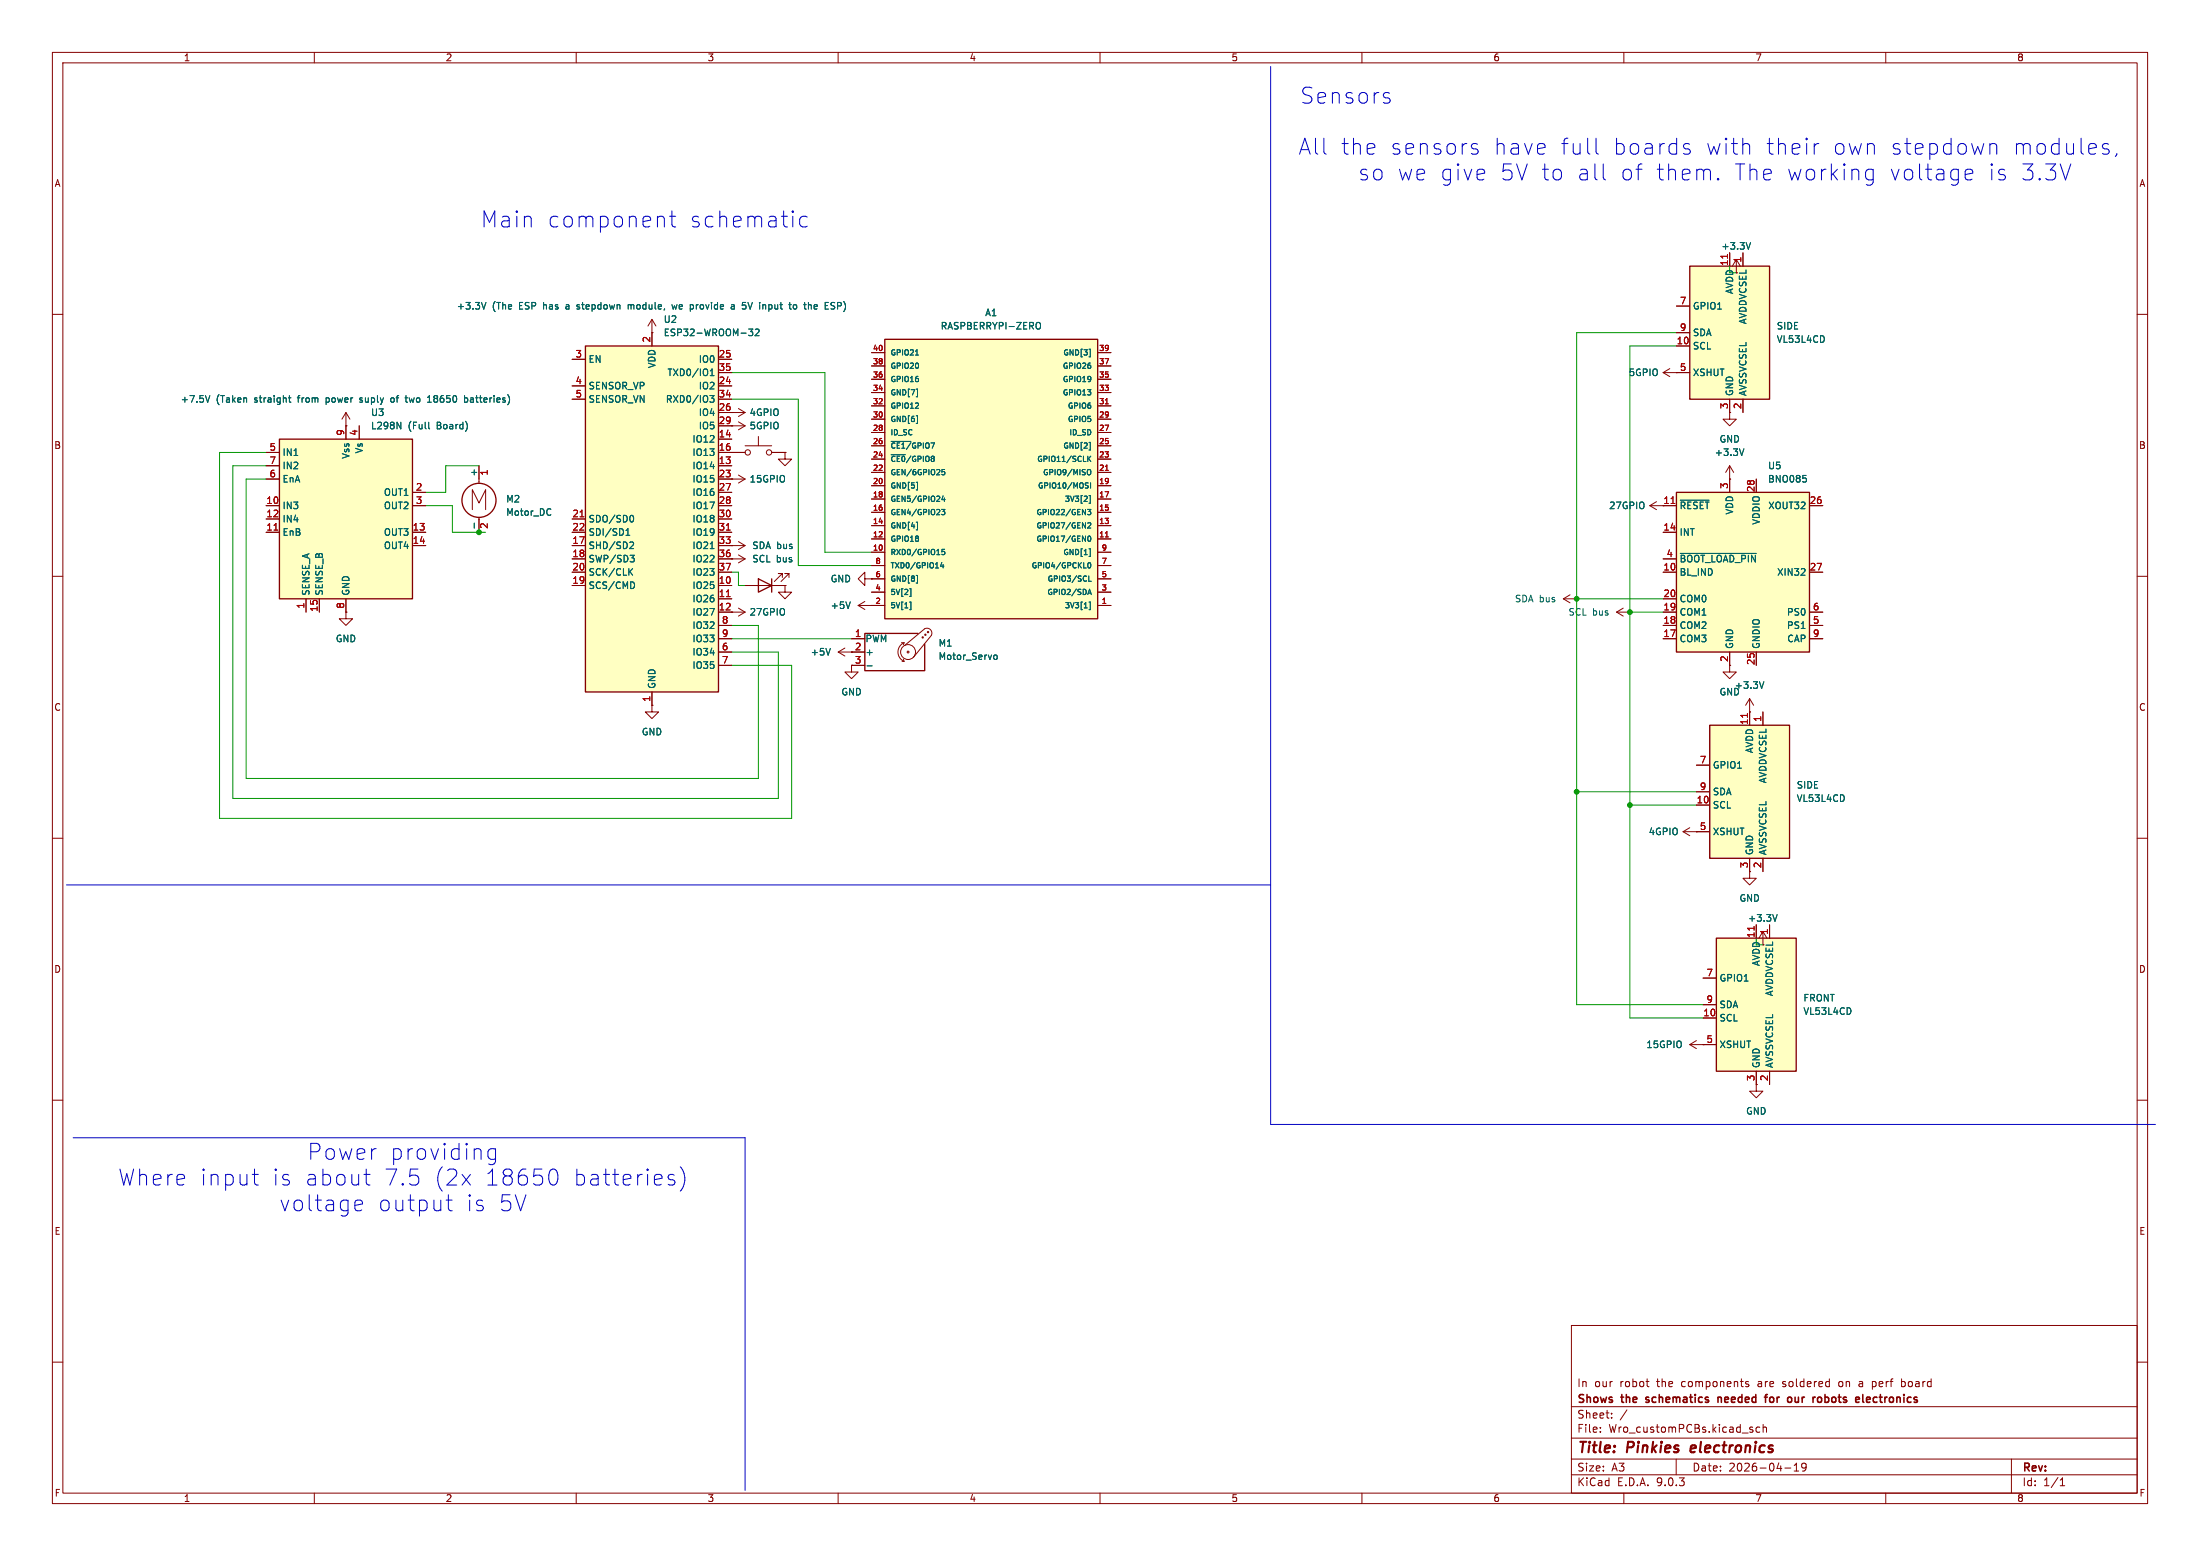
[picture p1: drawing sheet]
<svg xmlns="http://www.w3.org/2000/svg" width="420mm" height="297mm" viewBox="0 0 420 297" stroke-linecap="round" stroke-linejoin="round" font-family="sans-serif">
<g fill="none" stroke="#840000" stroke-width=".19">
<path d="M10 10h400v277h-400zM12 12h396v273h-396zM60 10v2M110 10v2M160 10v2M210 10v2M260 10v2M310 10v2M360 10v2M10 60h2M408 60h2M10 110h2"/>
<path d="M308.6 116.8l1.3 .8M308.6 116.8h2.5M309.9 116.1l-1.3 .7M311.1 116.8h.1M408 110h2M10 160h2M321.3 158.8l1.3 .7M321.3 158.8h2.5M322.6 158l-1.3 .8M323.8 158.8h.1M408 160h2M10 210h2"/>
<path d="M408 210h2M300 253h108v32h-108zM10 260h2M300 278.5h108M300 274.5h108M300 268.5h108M305.5 273.2v.2M305.5 272.5v.1M307.7 270.5v.2M307.7 269.8v.1M310.6 269.1l-1.3 1.9M314.2 263.7h.6"/>
<path d="M314.7 264.7h.1M320 278.5v3M333.2 264l.7 .4-.2 .3-.5-.1M333.8 263.8l-.4-.1-.2 .2M334.6 273v.3M335.9 272.5l-.4-.1-.3 .3 .2 .6h.5M336.6 272.5l.2-.1 .4 .1v.9M336.6 271.9v1.5M342.5 279.7l.4-.4v1.5M344.8 279.9l-.3 .3h-.3l-.3-.3 .2-.5 .4-.1 .2 .1a.99 .99 0 0 1-.3 1.4h-.3M351.1 263.8v.7M355.4 263.7l-.5 .1"/>
<path d="M355.4 264.1h-.3a.29 .29 0 0 0-.2 .3 .29 .29 0 0 0 .2 .3h.3M357.4 264.6l.5 .1M357.9 263.7l-.5 .1M363 263.8h.6M363 264.6h.6M363 263.2v1.5M384 278.5v6.5M408 260h2M60 285v2M110 285v2M160 285v2M210 285v2"/>
<path d="M260 285v2M300 281.5h108M310 285v2M340.7 280.2h1.2M342.5 280.8h.9M360 285v2M393.3 283.6h.9M393.3 282.5l.4-.4v1.5"/>
</g>
<path d="M322.9 276l-.2 .9 .3 .3M323.7 276.3l-.9 .2" fill="none" stroke="#840000" stroke-width=".4"/>
<path d="M314.2 267.6l.1 .1M314.3 266.8v.3M328 266.7v1M328 266.8l.2-.1 .3 .1 .1 .9M336.8 266.7h.6M337.4 266.2l-.3 .1M338.3 266.7l-.3 .1-.2 .2 .1 .5 .4 .2M342.7 266.7v.8l.1 .1 .3 .1M348.4 267.6l.4 .1M348.4 266.2v1.5M348.8 266.7l-.4 .1M356.3 267.2l.7-.2v-.2l-.5-.1-.2 .2 .1 .7h.6" fill="none" stroke="#840000" stroke-width=".3"/>
<path d="M320 94h25.4v30.5h-25.4z" fill="#ffffc2"/>
<path d="M320 94h25.4v30.5h-25.4z" fill="none" stroke="#840000" stroke-width=".25"/>
<g fill="none" stroke="#840000" stroke-width=".19">
<path d="M317.5 71.1l1.3 .8M317.5 71.1h2.5M318.8 70.4l-1.3 .7M320 71.1h.1M317.5 96.5h2.5M330.2 91.4v2.6M335.3 91.4v2.6M345.4 96.5h2.6M317.5 101.6h2.5M317.5 106.7h2.5M317.5 109.2h2.5M317.5 114.3h2.5"/>
<path d="M317.5 116.8h2.5M317.5 119.4h2.5M345.4 109.2h2.6M345.4 116.8h2.6M345.4 119.4h2.6M317.5 121.9h2.5M330.2 124.5v2.5M335.3 124.5v2.5M345.4 121.9h2.6"/>
</g>
<path d="M320.8 95.5h5.5M344.2 90.7h.6M344.7 91.3l.2 .2-.2 .5M320.8 105.6h14.5" fill="none" stroke="#006464" stroke-width=".19"/>
<path d="M319 96.1h.7" fill="none" stroke="#a90000" stroke-width=".19"/>
<path d="M322.6 50.8h15.2v25.4h-15.2z" fill="#ffffc2"/>
<path d="M322.6 50.8h15.2v25.4h-15.2zM144.8 110.5l2.5 1.3-2.5 1.2zM147.3 110.5v2.5" fill="none" stroke="#840000" stroke-width=".25"/>
<g fill="none" stroke="#840000" stroke-width=".19">
<path d="M320 58.4h2.6M330.2 48.3v2.5M331.5 49.5l-.8 1.3M331.5 49.5l.7 1.3M331.5 49.5v2.6M332.7 48.3v2.5M124.5 63.5h.1M124.5 61l-.8 1.2M124.5 61l.7 1.2M124.5 61v2.5M139.7 78.7h.1M139.7 78.7h2.5"/>
<path d="M141 78l1.2 .7M142.2 78.7l-1.2 .8M320 63.5h2.6M320 66h2.6M320 71.1h2.6M330.2 76.2v2.5M332.7 76.2v2.5M139.7 81.3h.1M139.7 91.4h.1M139.7 81.3h2.5M139.7 86.4h2.5M139.7 91.4h2.5"/>
<path d="M141 80.5l1.2 .8M141 90.7l1.2 .7M142.2 81.3l-1.2 .7M142.2 85.1h5.1M142.2 91.4l-1.2 .8M144.8 83.3v1.8M147.3 86.4h2.6M149.9 86.4v1.2h1.2l-1.2 1.3-1.3-1.3h1.3M149.9 86.4h.1M315 96.5l1.2 .8M315 96.5h2.5M316.2 95.8l-1.2 .7"/>
<path d="M330.2 91.4h.1M330.2 88.9v2.5M330.2 88.9l-.8 1.3M330.2 88.9l.8 1.3M139.7 104.1h.1M139.7 106.7h.1M139.7 104.1h2.5M139.7 106.7h2.5M141 103.4l1.2 .7M141 105.9l1.2 .8M142.2 104.1l-1.2 .8M142.2 111.8h7.7"/>
<path d="M142.2 106.7l-1.2 .7M149.4 110.2v-.7h-.8h.8l-1.6 1.5M149.9 111.8v1.2h1.2l-1.2 1.3-1.3-1.3h1.3M149.9 111.8h.1M150.6 110.2v-.7h-.7h.7l-1.5 1.5"/>
<circle cx="142.7" cy="86.4" r=".51"/>
<circle cx="146.8" cy="86.4" r=".51"/>
</g>
<path d="M329.8 48.6v.7" fill="none" stroke="#a90000" stroke-width=".19"/>
<g fill="none" stroke="#006464" stroke-width=".19">
<path d="M92.8 57.7l-.5 1.3M110.1 58.9l.1 .1M110.3 58.2l-.2 .1 .2 .3M119.9 58.2v.8M120.3 58.2l-.4 .1M128.3 58.2l.2 .8 .3-.6 .2 .6M132.1 58.2l.3 .2v.4l-.3 .2M139.6 58.2h.5l.1 .8M140.2 58.5h-.4l-.2 .2 .2 .3 .4-.1M142.8 57.7l.4 1.3M146.1 58.2l.1 .8M151.5 58.3l.2-.1 .3 .1 .1 .5-.1 .1-.3 .1-.2-.1z"/>
<path d="M154.8 58.2l.1 .8M158.7 58.3l.7 .3-.2 .3-.4 .1M158.7 57.8h.7M334.2 46.3l-.4 1.3M332.9 85.7l-.4 1.2"/>
</g>
<path d="M111.8 66h25.4v66.1h-25.4z" fill="#ffffc2"/>
<path d="M111.8 66h25.4v66.1h-25.4zM175.3 120.9h-10.2v7.1h11.4v-5.1" fill="none" stroke="#840000" stroke-width=".25"/>
<g fill="none" stroke="#840000" stroke-width=".19">
<path d="M109.2 68.6h2.6M109.2 73.7h2.6M109.2 76.2h2.6M124.5 63.5v2.5M137.2 68.6h2.5M137.2 73.7h2.5M137.2 76.2h2.5M137.2 71.1h2.5M137.2 78.7h2.5M109.2 99.1h2.6M137.2 99.1h2.5M137.2 81.3h2.5"/>
<path d="M137.2 83.8h2.5M137.2 86.4h2.5M137.2 88.9h2.5M137.2 91.4h2.5M137.2 94h2.5M137.2 96.5h2.5M109.2 101.6h2.6M109.2 104.1h2.6M109.2 106.7h2.6M109.2 109.2h2.6M109.2 111.8h2.6M137.2 101.6h2.5"/>
<path d="M137.2 104.1h2.5M137.2 106.7h2.5M137.2 109.2h2.5M137.2 111.8h2.5M137.2 114.3h2.5M137.2 116.8h5M137.2 119.4h2.5M139.7 116.8h.1M141 116.1l1.2 .7M142.2 116.8l-1.2 .8M163.8 115.6l1.3 .7M163.8 115.6h2.6"/>
<path d="M165.1 114.8l-1.3 .8M166.4 115.6h.1M124.5 134.6v1.3h1.2l-1.2 1.3-1.3-1.3h1.3M124.5 134.6h.1M124.5 132.1v2.5M137.2 121.9h2.5M137.2 124.5h2.5M137.2 127h2.5M160 124.5h5.1M160 124.5l1.3 .7M161.3 123.7l-1.3 .8M162.6 127v1.3h1.2l-1.2 1.2-1.3-1.2h1.3"/>
<path d="M162.6 127h.1M162.6 121.9h2.5M162.6 127h2.5M172.1 122.7h.5M172.2 126.2h.4M172.5 125.9l.1 .3M172.6 122.7a1.94 1.94 0 0 0-1.2 1.8 1.94 1.94 0 0 0 1.2 1.7M172.6 122.7l-.1 .4M172.7 123.2l3.8-3.2a.94 .94 0 0 1 1.1 .2 .94 .94 0 0 1 .2 1.1l-3.4 4.2"/>
<circle cx="173.4" cy="124.5" r=".18"/>
<circle cx="173.4" cy="124.5" r="1.42"/>
<circle cx="176.1" cy="121.7" r=".13"/>
<circle cx="176.7" cy="121.2" r=".13"/>
<circle cx="177.2" cy="120.6" r=".13"/>
</g>
<g fill="none" stroke="#006464" stroke-width=".19">
<path d="M135.5 75.5h.8l-.4 .5 .3 .1v.6l-.1 .1-.5-.1M135.6 71.7h.7M135.6 70.8l.3-.4v1.3M142.9 62.8h.8l-.4 .5 .3 .1v.6l-.1 .1-.6-.1M144.2 62.9l.5-.1 .2 .4-.8 .9h.8M120.5 98.4a.68 .68 0 0 1 .5 .6 .68 .68 0 0 1-.5 .6M119.5 102.2h.7M119.5 101.3l.4-.4v1.3M120.2 109.1l.6 .7M120.3 106h.8l-.4 .5 .3 .1 .1 .4-.3 .3h-.3M120.4 103.4l.4 .1 .2 .3-.8 .9h.8M120.8 108.5l-.8 .8"/>
<path d="M120.9 111.1l.2 .5-.2 .7M135.6 104.7h.7M162.3 114.9l-.4 1.2M158.5 123.8l-.4 1.2M165.5 127.1h1M189.7 125.3l.2-.3 .3 .1 .2 .2-.2 .5-.3 .1-.2-.3"/>
</g>
<path d="M110.7 98.6h.8M138.7 101.2h.7M138.7 113.9h.7" fill="none" stroke="#a90000" stroke-width=".19"/>
<path d="M168.9 64.8h40.6v53.3h-40.6z" fill="#ffffc2"/>
<path d="M168.9 64.8h40.6v53.3h-40.6z" fill="none" stroke="#840000" stroke-width=".25"/>
<g fill="none" stroke="#840000" stroke-width=".19">
<path d="M166.4 77.5h2.5M166.4 74.9h2.5M166.4 72.4h2.5M166.4 69.9h2.5M166.4 67.3h2.5M209.5 77.5h2.6M209.5 74.9h2.6M209.5 72.4h2.6M209.5 69.9h2.6M209.5 67.3h2.6M166.4 97.8h2.5M166.4 95.3h2.5"/>
<path d="M166.4 92.7h2.5M166.4 90.2h2.5M166.4 87.6h2.5M166.4 85.1h2.5M166.4 82.6h2.5M166.4 80h2.5M209.5 97.8h2.6M209.5 95.3h2.6M209.5 92.7h2.6M209.5 90.2h2.6M209.5 87.6h2.6M209.5 85.1h2.6"/>
<path d="M209.5 82.6h2.6M209.5 80h2.6M166.4 115.6h2.5M166.4 113h2.5M166.4 110.5h2.5M166.4 108h2.5M166.4 105.4h2.5M166.4 102.9h2.5M166.4 100.3h2.5M209.5 115.6h2.6M209.5 113h2.6M209.5 110.5h2.6"/>
<path d="M209.5 108h2.6M209.5 105.4h2.6M209.5 102.9h2.6M209.5 100.3h2.6"/>
</g>
<g fill="none" stroke="#006464" stroke-width=".19">
<path d="M174.8 67.8h.5M174.9 74.3h.3v1.4h-.3M174.9 79.4h.3v1.4h-.3M198.1 61.5a.43 .43 0 0 1 .5 .5v.4a.43 .43 0 0 1-.5 .4M207.9 66.7h.2v1.4h-.2M170.1 86.8h2.7M170.1 84.3h3.8M174.9 92.1h.3v1.4h-.3M174.9 99.7h.3v1.4h-.3M179.8 97.2h.6l-.4 .4 .3 .1v.5l-.1 .1-.4-.1M180 94.6l-.2 .8h.6M180.3 95v.7"/>
<path d="M180.3 89.6h-.5v.5h.5v.4l-.1 .1-.4-.1M207.4 92.6l.3 .1 .1 .3-.2 .2h-.3M207.4 92.2h.4M207.6 97.2h.6l-.3 .4 .3 .1v.5l-.2 .1-.4-.1M207.7 99.9l.3-.1 .2 .3-.6 .7h.6M207.7 87.1v1M207.7 89.7h.4l.1 .3v.5l-.2 .1h-.3M207.8 87.5l.4 .6M207.9 84.4h.2v1.5h-.2M207.9 94.6h.2v1.5h-.2M208.2 92.2v1M208.2 87.1l-.5 .6"/>
<path d="M173.7 114.9h.2v1.5h-.2M173.7 112.4h.2v1.4h-.2M174.9 109.8h.3v1.5h-.3M179.8 107.3l-.2 .8h.6M180 107.7v.7M180.3 104.9h-.5v.4h.5v.5l-.1 .1-.4-.1M207.7 113.5l.3-1 .3 1M207.8 113.2h.4M207.8 107.5l.1-.1a.54 .54 0 0 1 .4 .5 .54 .54 0 0 1-.4 .5l-.2-.4zM207.8 102.4l.1-.1a.54 .54 0 0 1 .4 .5 .54 .54 0 0 1-.4 .5 .68 .68 0 0 1-.1-.9zM207.9 109.9v1.1h.4M207.9 114.9h.2v1.5h-.2"/>
<path d="M207.9 104.8h.2v1.4h-.2"/>
</g>
<path d="M211 77.1h.6M211 89.8h.6M211 102.5h.6" fill="none" stroke="#a90000" stroke-width=".19"/>
<path d="M327.7 179.1h15.2v25.4h-15.2z" fill="#ffffc2"/>
<path d="M327.7 179.1h15.2v25.4h-15.2z" fill="none" stroke="#840000" stroke-width=".25"/>
<g fill="none" stroke="#840000" stroke-width=".19">
<path d="M66 116.8v1.3h1.3l-1.3 1.3-1.2-1.3h1.2M66 116.8h.1M165.1 110.5v-1.3l-1.3 1.3 1.3 1.3v-1.3h1.3M166.4 110.5h.1M298.4 114.3l1.3 .8M298.4 114.3h2.6M299.7 113.5l-1.3 .8M301 114.3h.1M335.3 176.5v2.6M337.8 176.5v2.6M322.6 199.4h5.1M322.6 199.4l1.2 .8"/>
<path d="M323.8 198.6l-1.2 .8M325.1 199.4h.1M325.1 186.7h2.6M325.1 191.8h2.6M325.1 194.3h2.6M335.3 207v1.3h1.2l-1.2 1.3-1.3-1.3h1.3M335.3 207h.1M335.3 204.5v2.5M337.8 204.5v2.5"/>
</g>
<path d="M334.9 176.8v.8" fill="none" stroke="#a90000" stroke-width=".19"/>
<path d="M326.4 138.4h15.2v25.4h-15.2z" fill="#ffffc2"/>
<g fill="none" stroke="#840000" stroke-width=".25">
<path d="M326.4 138.4h15.2v25.4h-15.2z"/>
<circle cx="91.4" cy="95.5" r="3.3"/>
</g>
<g fill="none" stroke="#840000" stroke-width=".19">
<path d="M90.2 97.3v-3.8l1.2 2.5 1.3-2.5v3.8M91.4 88.9v3.4M91.4 98.8v2.8M330.2 127v1.3h1.3l-1.3 1.2-1.3-1.2h1.3M334 135.9h.1M334 133.4v5M334 133.4l-.8 1.2M334 133.4l.8 1.2M336.5 135.9v2.5M323.8 146.1h2.6M323.8 151.1h2.6M323.8 153.7h2.6"/>
<path d="M323.8 158.8h2.6M334 166.4v1.2h1.3l-1.3 1.3-1.3-1.3h1.3M334 166.4h.1M334 163.8v2.6M336.5 163.8v2.6M336.5 177.8v2.5M336.5 177.8l-.7 1.3M336.5 177.8l.8 1.3"/>
</g>
<path d="M333.6 136.2v.7" fill="none" stroke="#a90000" stroke-width=".19"/>
<path d="M90.5 99.8v1M105.1 97.2h.1M105.2 98.2l-.1 .1M336.7 130.1l-.4 1.3M339.3 174.6l-.5 1.2" fill="none" stroke="#006464" stroke-width=".19"/>
<path d="M53.3 83.8h25.4v30.5h-25.4z" fill="#ffffc2"/>
<path d="M53.3 83.8h25.4v30.5h-25.4z" fill="none" stroke="#840000" stroke-width=".25"/>
<g fill="none" stroke="#840000" stroke-width=".19">
<path d="M320 58.4h2.6M330.2 48.3v2.5M332.7 48.3v2.5M66 78.7v5.1M66 78.7l-.7 1.3M66 78.7l.8 1.3M109.2 68.6h2.6M109.2 73.7h2.6M109.2 76.2h2.6M124.5 63.5h.1M124.5 63.5v2.5M137.2 71.1h2.5"/>
<path d="M137.2 68.6h2.5M137.2 73.7h2.5M137.2 76.2h2.5M137.2 78.7h2.5M139.7 78.7h.1M166.4 77.5h2.5M166.4 74.9h2.5M166.4 72.4h2.5M166.4 69.9h2.5M166.4 67.3h2.5M209.5 77.5h2.6M209.5 74.9h2.6"/>
<path d="M209.5 72.4h2.6M209.5 69.9h2.6M209.5 67.3h2.6M320 71.1h.1M320 63.5h2.6M320 66h2.6M320 71.1h2.6M330.2 78.7v1.3h1.3l-1.3 1.3-1.3-1.3h1.3M330.2 78.7h.1M330.2 76.2v2.5M332.7 76.2v2.5M50.8 86.4h2.5"/>
<path d="M50.8 88.9h2.5M50.8 91.4h2.5M50.8 96.5h2.5M50.8 99.1h2.5M66 81.3h.1M68.6 81.3v2.5M78.7 96.5h2.6M78.7 94h2.6M91.4 88.9v2.5M91.4 99.1v2.5M109.2 99.1h2.6M137.2 86.4h5"/>
<path d="M137.2 88.9h2.5M137.2 91.4h2.5M137.2 96.5h2.5M137.2 99.1h2.5M137.2 94h2.5M137.2 81.3h2.5M137.2 83.8h2.5M139.7 91.4h.1M139.7 81.3h.1M147.3 86.4h2.6M149.9 86.4h.1M166.4 97.8h2.5"/>
<path d="M166.4 95.3h2.5M166.4 92.7h2.5M166.4 90.2h2.5M166.4 87.6h2.5M166.4 85.1h2.5M166.4 82.6h2.5M166.4 80h2.5M209.5 97.8h2.6M209.5 95.3h2.6M209.5 92.7h2.6M209.5 90.2h2.6M209.5 87.6h2.6"/>
<path d="M209.5 85.1h2.6M209.5 82.6h2.6M209.5 80h2.6M317.5 96.5h2.5M330.2 91.4h.1M330.2 91.4v2.6M335.3 91.4v2.6M345.4 96.5h2.6M50.8 101.6h2.5M58.4 114.3v2.5M61 114.3v2.5M66 116.8h.1"/>
<path d="M66 114.3v2.5M78.7 101.6h2.6M78.7 104.1h2.6M109.2 101.6h2.6M109.2 104.1h2.6M109.2 106.7h2.6M109.2 109.2h2.6M109.2 111.8h2.6M137.2 101.6h2.5M137.2 104.1h2.5M137.2 106.7h2.5M137.2 109.2h2.5"/>
<path d="M137.2 114.3h2.5M137.2 116.8h2.5M137.2 119.4h2.5M137.2 111.8h2.5M139.7 106.7h.1M139.7 116.8h.1M139.7 104.1h.1M142.2 111.8h2.6M147.3 111.8h2.6M149.9 111.8h.1M166.4 110.5h.1M166.4 115.6h.1"/>
<path d="M166.4 115.6h2.5M166.4 113h2.5M166.4 110.5h2.5M166.4 108h2.5M166.4 105.4h2.5M166.4 102.9h2.5M166.4 100.3h2.5M209.5 115.6h2.6M209.5 113h2.6M209.5 110.5h2.6M209.5 108h2.6M209.5 105.4h2.6"/>
<path d="M209.5 102.9h2.6M209.5 100.3h2.6M317.5 101.6h2.5M317.5 106.7h2.5M317.5 109.2h2.5M317.5 114.3h2.5M317.5 116.8h2.5M317.5 119.4h2.5M345.4 109.2h2.6M345.4 116.8h2.6M345.4 119.4h2.6M124.5 134.6h.1"/>
<path d="M124.5 132.1v2.5M137.2 121.9h2.5M137.2 124.5h2.5M137.2 127h2.5M162.6 127h.1M162.6 121.9h2.5M162.6 124.5h2.5M162.6 127h2.5M317.5 121.9h2.5M330.2 124.5v2.5M334 135.9h.1M334 135.9v2.5"/>
<path d="M335.3 124.5v2.5M336.5 135.9v2.5M345.4 121.9h2.6M323.8 158.8h.1M323.8 146.1h2.6M323.8 151.1h2.6M323.8 153.7h2.6M323.8 158.8h2.6M334 166.4h.1M334 163.8v2.6M335.3 176.5v2.6M336.5 163.8v2.6"/>
<path d="M337.8 176.5v2.6M325.1 199.4h.1M325.1 186.7h2.6M325.1 191.8h2.6M325.1 194.3h2.6M325.1 199.4h2.6M335.3 207h.1M335.3 204.5v2.5M337.8 204.5v2.5"/>
</g>
<path d="M329.8 48.6v.7M211 77.1h.6M110.7 98.6h.8M211 89.8h.6M319 96.1h.7M52.3 101.2h.7M138.7 101.2h.7M138.7 113.9h.7M211 102.5h.6M333.6 136.2v.7M334.9 176.8v.8" fill="none" stroke="#a90000" stroke-width=".19"/>
<g fill="none" stroke="#006464" stroke-width=".19">
<path d="M92.8 57.7l-.5 1.3M110.1 58.9l.1 .1M110.3 58.2l-.2 .1 .2 .3M119.9 58.2v.8M120.3 58.2l-.4 .1M128.3 58.2l.2 .8 .3-.6 .2 .6M132.1 58.2l.3 .2v.4l-.3 .2M139.6 58.2h.5l.1 .8M140.2 58.5h-.4l-.2 .2 .2 .3 .4-.1M142.8 57.7l.4 1.3M146.1 58.2l.1 .8M151.5 58.3l.2-.1 .3 .1 .1 .5-.1 .1-.3 .1-.2-.1z"/>
<path d="M154.8 58.2l.1 .8M158.7 58.3l.7 .3-.2 .3-.4 .1M158.7 57.8h.7M334.2 46.3l-.4 1.3M40.1 75.5l-.5 1.3M55.1 75.9h.4M55.2 75.5v1.1l.3 .2M68.7 76.7l.1 .1M68.9 75.9l-.2 .2 .2 .3M75 75.9l-.3 .1-.1 .2 .1 .5 .3 .1M77.3 75.9h.5M77.5 76.6l.3 .2"/>
<path d="M81.6 76.8h.7M81.7 75.8l.3-.3v1.3M88.7 76l.4-.1 .2 .3-.1 .5h-.5M88.7 75.5v1.3M135.5 75.5h.8l-.4 .5 .3 .1v.6l-.1 .1-.5-.1M135.6 71.7h.7M135.6 70.8l.3-.4v1.3M142.9 62.8h.8l-.4 .5 .3 .1v.6l-.1 .1-.6-.1M144.2 62.9l.5-.1 .2 .4-.8 .9h.8M174.8 67.8h.5M174.9 74.3h.3v1.4h-.3M174.9 79.4h.3v1.4h-.3"/>
<path d="M198.1 61.5a.43 .43 0 0 1 .5 .5v.4a.43 .43 0 0 1-.5 .4M207.9 66.7h.2v1.4h-.2M75.8 80.6l.7 1.3v-1.3M81.8 80.6v1.1l.2 .2M90.5 99.8v1M105.1 97.2h.1M105.2 98.2l-.1 .1M120.5 98.4a.68 .68 0 0 1 .5 .6 .68 .68 0 0 1-.5 .6M170.1 86.8h2.7M170.1 84.3h3.8M174.9 92.1h.3v1.4h-.3M174.9 99.7h.3v1.4h-.3"/>
<path d="M179.8 97.2h.6l-.4 .4 .3 .1v.5l-.1 .1-.4-.1M180 94.6l-.2 .8h.6M180.3 95v.7M180.3 89.6h-.5v.5h.5v.4l-.1 .1-.4-.1M207.4 92.6l.3 .1 .1 .3-.2 .2h-.3M207.4 92.2h.4M207.6 97.2h.6l-.3 .4 .3 .1v.5l-.2 .1-.4-.1M207.7 99.9l.3-.1 .2 .3-.6 .7h.6M207.7 87.1v1M207.7 89.7h.4l.1 .3v.5l-.2 .1h-.3M207.8 87.5l.4 .6M207.9 84.4h.2v1.5h-.2"/>
<path d="M207.9 94.6h.2v1.5h-.2M208.2 92.2v1M208.2 87.1l-.5 .6M320.8 95.5h5.5M332.9 85.7l-.4 1.2M344.2 90.7h.6M344.7 91.3l.2 .2-.2 .5M119.5 102.2h.7M119.5 101.3l.4-.4v1.3M120.2 109.1l.6 .7M120.3 106h.8l-.4 .5 .3 .1 .1 .4-.3 .3h-.3M120.4 103.4l.4 .1 .2 .3-.8 .9h.8"/>
<path d="M120.8 108.5l-.8 .8M120.9 111.1l.2 .5-.2 .7M135.6 104.7h.7M162.3 114.9l-.4 1.2M173.7 114.9h.2v1.5h-.2M173.7 112.4h.2v1.4h-.2M174.9 109.8h.3v1.5h-.3M179.8 107.3l-.2 .8h.6M180 107.7v.7M180.3 104.9h-.5v.4h.5v.5l-.1 .1-.4-.1M207.7 113.5l.3-1 .3 1M207.8 113.2h.4"/>
<path d="M207.8 107.5l.1-.1a.54 .54 0 0 1 .4 .5 .54 .54 0 0 1-.4 .5l-.2-.4zM207.8 102.4l.1-.1a.54 .54 0 0 1 .4 .5 .54 .54 0 0 1-.4 .5 .68 .68 0 0 1-.1-.9zM207.9 109.9v1.1h.4M207.9 114.9h.2v1.5h-.2M207.9 104.8h.2v1.4h-.2M320.8 105.6h14.5M158.5 123.8l-.4 1.2M165.5 127.1h1M189.7 125.3l.2-.3 .3 .1 .2 .2-.2 .5-.3 .1-.2-.3M336.7 130.1l-.4 1.3M339.3 174.6l-.5 1.2"/>
</g>
<g fill="none" stroke="#0000c2" stroke-width=".19">
<path d="M242.6 12.7v201.9h168.9M265 18.7l.2 .1 .2 .3-.2 .4-.2 .2M265 17.7l.2 .1M281.3 28.4l.7 .2 .2 .4-.2 .3-.2 .1h-.6M281.3 27.4l.7 .1M304.7 26.4v2.6l.1 .3 .3 .1M306.1 31.3v2.6l.1 .3 .3 .1M312.3 32.3h1.2M321.4 28l.1 .3 1 .3 .2 .3-.2 .4-.2 .1-.9-.1M322.5 27.5l-.7-.1-.3 .1-.1 .3M328 34l.1 .2-.1 .1M328 34l-.2 .2 .2 .1"/>
<path d="M328 34v.3M333.1 27.4l.8 .1 .1 .3v1.6M346.3 27.4v2M347.2 27.4a.78 .78 0 0 0-.9 .6M357.6 32.5l-.9-.2-.3 .2-.3 .4v.9l.3 .4 .3 .1 .9-.1M357.6 32.3v2.5a.83 .83 0 0 1-1.3 .4M357.7 27.5l.1 .3v1.6M375.2 33.3l1.4-.3-.1-.5-.9-.2-.3 .2-.1 .2v1.2l.1 .3 .3 .1 .9-.1M379.9 27.7a.76 .76 0 0 1 1.3 .1v1.6M379.9 27.4v2M382 32.3l.7 .2M382 33.3l.7 .2"/>
<path d="M382.7 34.2l-.9 .1M393.3 31.3l1 3 1-3M402.5 27.5l-.7-.1-.3 .1-.1 .3 .1 .5 1 .3 .2 .3-.2 .4-.3 .1-.8-.1M404.1 29.3l-.3 .6M126.7 41.4l.1 .3v1.6M127.8 41.3h1.2M128.3 40.3v2.6l.1 .3 .6 .1M154.1 41.4l-.9-.1-.3 .1-.2 .5v.8l.2 .5 .3 .1 .9-.1M12.7 168.9h229.9M14 217.2h128.2v67.3M94.6 219.3v2.4l-.3 .5M94.6 219.4l-.9-.1-.3 .1-.3 .4v.9l.3 .4 .3 .2 .9-.2"/>
<path d="M48.2 224.2h1.1M48.6 225.8l.1 .3 .6 .1M68.2 229.1l.9 .1 .1 .6-1.5 .3M69.1 231l-.9 .1M69.5 224.2h1.1M69.9 223.1v2.7l.2 .3 .5 .1M79.8 224.6l.1 .3v.7l-.1 .3M85.2 229.1h1.1M85.6 228.1v2.6l.1 .3 .6 .1M88.2 224.2l1.6 2M89.8 224.2l-1.6 2M104.8 224.3a1.12 1.12 0 0 1 .7-1.2 .78 .78 0 0 1 .9 .6 1.79 1.79 0 0 1-.6 2.5 .78 .78 0 0 1-.9-.6l-.1-.6"/>
<path d="M128.7 224.3l-.7-.1-.3 .1-.2 .3 .2 .4 1 .3 .2 .3-.2 .5-.3 .1-.9-.1M129.9 222.7a3.5 3.5 0 0 1 0 4.7"/>
</g>
<g fill="none" stroke="#009600" stroke-width=".19">
<path d="M330.2 48.3v3.8M139.7 76.2h12.7v31.8h14M139.7 71.1h17.8v34.3h8.9M320 63.5h-19v128.3h24.1M320 66h-8.9v128.3h14M50.8 91.4h-3.8v57.2h97.8v-29.2h-5.1M50.8 86.4h-8.9v69.8h109.2v-29.2h-11.4M50.8 88.9h-6.4v63.5h104.2v-27.9h-8.9M81.3 96.5h5.1v5.1h6.3M91.4 88.9h-6.3v5.1h-3.8M139.7 109.2h1.3v2.6h1.2M301 114.3h16.5"/>
<path d="M311.1 116.8h6.4M139.7 121.9h22.9M301 151.1h22.8M311.1 153.7h12.7M335.3 176.5v3.8"/>
</g>
<g fill="#009600" stroke="#009600" stroke-width=".19">
<circle cx="91.4" cy="101.6" r=".46"/>
<circle cx="301" cy="151.1" r=".46"/>
<circle cx="311.1" cy="116.8" r=".46"/>
<circle cx="311.1" cy="153.7" r=".46"/>
<circle cx="301" cy="114.3" r=".46"/>
</g>
<g font-size="4.2" fill="#0000c2">
<text x="248.2" y="20">Sensors</text>
<text x="247.9" y="29.8">All</text>
<text x="255.8" y="29.8">the</text>
<text x="265.1" y="29.8">sensors</text>
<text x="284.7" y="29.8">have</text>
<text x="297.3" y="29.8">full</text>
<text x="307.2" y="29.8">boards</text>
<text x="324.8" y="29.8">with</text>
<text x="336.1" y="29.8">their</text>
<text x="348.7" y="29.8">own</text>
<text x="359.6" y="29.8">stepdown</text>
<text x="382.8" y="29.8">modules,</text>
<text x="259.3" y="34.7">so we give</text>
<text x="285.9" y="34.7">5V to</text>
<text x="300.3" y="34.7">all</text>
<text x="308.4" y="34.7">of</text>
<text x="315.1" y="34.7">them.</text>
<text x="329.9" y="34.7">The working</text>
<text x="359.2" y="34.7">voltage</text>
<text x="377.9" y="34.7">is</text>
<text x="384" y="34.7">3.3V</text>
<text x="91.8" y="43.7">Main</text>
<text x="104.4" y="43.7">component</text>
<text x="131.4" y="43.7">schematic</text>
<text x="58.7" y="221.6">Power</text>
<text x="74.3" y="221.6">providing</text>
<text x="22.5" y="226.5">Where</text>
<text x="38.1" y="226.5">input</text>
<text x="51.7" y="226.5">is</text>
<text x="57.8" y="226.5">about</text>
<text x="72.7" y="226.5">7.5</text>
<text x="82.2" y="226.5">(2x</text>
<text x="91.7" y="226.5">18650</text>
<text x="108.4" y="226.5">batteries)</text>
<text x="53.3" y="231.5">voltage</text>
<text x="72" y="231.5">output</text>
<text x="88.7" y="231.5">is</text>
<text x="94.8" y="231.5">5V</text>
</g>
<g font-size="2.8" fill="#840000">
<text x="301" y="277.9">Title:</text>
<text x="310.6" y="277.9">Pinkies</text>
<text x="323.6" y="277.9">electronics</text>
</g>
<g font-size="2.1" fill="#840000">
<text x="301" y="268.2">Shows</text>
<text x="301" y="265">In</text>
<text x="304.4" y="265">our</text>
<text x="309.3" y="265">robot</text>
<text x="309.7" y="268.2">the</text>
<text x="314.9" y="268.2">schematics</text>
<text x="316.5" y="265">the</text>
<text x="321.3" y="265">components</text>
<text x="329.2" y="268.2">needed</text>
<text x="336" y="265">are</text>
<text x="338.9" y="268.2">for</text>
<text x="340.9" y="265">soldered</text>
<text x="343.8" y="268.2">our</text>
<text x="349.2" y="268.2">robots</text>
<text x="351.7" y="265">on</text>
<text x="355.7" y="265">a</text>
<text x="358" y="268.2">electronics</text>
<text x="358.4" y="265">perf</text>
<text x="364.1" y="265">board</text>
<text x="301" y="273.7">File:</text>
<text x="301" y="271">Sheet:</text>
<text x="307.1" y="273.7">Wro_customPCBs.kicad_sch</text>
<text x="301" y="281.1">Size:</text>
<text x="307.6" y="281.1">A3</text>
<text x="323" y="281.1">Date:</text>
<text x="330" y="281.1">2026-04-19</text>
<text x="386" y="281.3">Rev:</text>
<text x="301" y="283.9">KiCad</text>
<text x="308.7" y="283.9">E.D.A.</text>
<text x="316.3" y="283.9">9.0.3</text>
<text x="386" y="283.9">Id:</text>
<text x="390.1" y="283.9">1/1</text>
</g>
<g font-size="1.8" fill="#840000">
<text x="35" y="11.9">1</text>
<text x="85" y="11.9">2</text>
<text x="135" y="11.9">3</text>
<text x="185" y="11.9">4</text>
<text x="235" y="11.9">5</text>
<text x="285" y="11.9">6</text>
<text x="335" y="11.9">7</text>
<text x="385" y="11.9">8</text>
<text x="10.3" y="35.9">A</text>
<text x="408.3" y="35.9">A</text>
<text x="10.3" y="85.9">B</text>
<text x="408.2" y="85.9">B</text>
<text x="163.1" y="124.2">2</text>
<text x="10.3" y="135.9">C</text>
<text x="408.2" y="135.9">C</text>
<text x="10.3" y="185.9">D</text>
<text x="336.1" y="184.5" transform="rotate(-90 336.1 184.5)">AVDD</text>
<text x="408.2" y="185.9">D</text>
<text x="10.3" y="235.9">E</text>
<text x="408.3" y="235.9">E</text>
<text x="10.3" y="285.9">F</text>
<text x="35" y="286.9">1</text>
<text x="85" y="286.9">2</text>
<text x="135" y="286.9">3</text>
<text x="185" y="286.9">4</text>
<text x="235" y="286.9">5</text>
<text x="285" y="286.9">6</text>
<text x="335" y="286.9">7</text>
<text x="385" y="286.9">8</text>
<text x="408.3" y="285.9">F</text>
</g>
<g font-size="1.8" fill="#006464">
<text x="328.5" y="47.9">+3.3V</text>
<text x="87.1" y="59.3">+3.3V</text>
<text x="94" y="59.3">(The</text>
<text x="99.2" y="59.3">ESP</text>
<text x="104" y="59.3">has</text>
<text x="108.5" y="59.3">a</text>
<text x="110.8" y="59.3">stepdown</text>
<text x="120.7" y="59.3">module,</text>
<text x="129.4" y="59.3">we</text>
<text x="133" y="59.3">provide</text>
<text x="141.1" y="59.3">a</text>
<text x="143.4" y="59.3">5V</text>
<text x="146.9" y="59.3">input</text>
<text x="152.8" y="59.3">to</text>
<text x="155.8" y="59.3">the</text>
<text x="160" y="59.3">ESP)</text>
<text x="323.1" y="59.3">GPIO1</text>
<text x="331.1" y="56.2" transform="rotate(-90 331.1 56.2)">AVDD</text>
<text x="126.6" y="64.4">ESP32-WROOM-32</text>
<text x="126.6" y="61.8">U2</text>
<text x="179.5" y="63.1">RASPBERRYPI-ZERO</text>
<text x="188" y="60.6">A1</text>
<text x="323.1" y="64.4">SDA</text>
<text x="333.6" y="62" transform="rotate(-90 333.6 62)">AVDDVCSEL</text>
<text x="339.1" y="63.1">SIDE</text>
<text x="339.1" y="65.6">VL53L4CD</text>
<text x="112.3" y="69.4">EN</text>
<text x="125.3" y="70.4" transform="rotate(-90 125.3 70.4)">VDD</text>
<text x="127.3" y="72">TXD0/IO1</text>
<text x="133.3" y="69.4">IO0</text>
<text x="310.8" y="72">5GPIO</text>
<text x="323.1" y="66.9">SCL</text>
<text x="323.1" y="72">XSHUT</text>
<text x="34.4" y="77.1">+7.5V</text>
<text x="41.3" y="77.1">(Taken</text>
<text x="48.7" y="77.1">straight</text>
<text x="57.1" y="77.1">from</text>
<text x="62.7" y="77.1">power</text>
<text x="69.3" y="77.1">suply</text>
<text x="75.5" y="77.1">of</text>
<text x="78.5" y="77.1">two</text>
<text x="82.9" y="77.1">18650</text>
<text x="90.1" y="77.1">batteries)</text>
<text x="112.3" y="74.5">SENSOR_VP</text>
<text x="112.3" y="77.1">SENSOR_VN</text>
<text x="127" y="77.1">RXD0/IO3</text>
<text x="133.3" y="74.5">IO2</text>
<text x="331.1" y="75.7" transform="rotate(-90 331.1 75.7)">GND</text>
<text x="333.6" y="75.7" transform="rotate(-90 333.6 75.7)">AVSSVCSEL</text>
<text x="70.7" y="82.1">L298N</text>
<text x="70.7" y="79.6">U3</text>
<text x="77.9" y="82.1">(Full</text>
<text x="83.5" y="82.1">Board)</text>
<text x="133.3" y="79.6">IO4</text>
<text x="133.3" y="82.1">IO5</text>
<text x="143" y="82.1">5GPIO</text>
<text x="143" y="79.6">4GPIO</text>
<text x="53.8" y="87.2">IN1</text>
<text x="53.8" y="89.8">IN2</text>
<text x="66.9" y="87.7" transform="rotate(-90 66.9 87.7)">Vss</text>
<text x="69.4" y="86.6" transform="rotate(-90 69.4 86.6)">Vs</text>
<text x="132.1" y="84.7">IO12</text>
<text x="132.1" y="87.2">IO13</text>
<text x="132.1" y="89.8">IO14</text>
<text x="327.3" y="87.2">+3.3V</text>
<text x="328.2" y="84.7">GND</text>
<text x="337.4" y="89.8">U5</text>
<text x="53.8" y="92.3">EnA</text>
<text x="73.2" y="94.8">OUT1</text>
<text x="91.2" y="91.1" transform="rotate(-90 91.2 91.1)">+</text>
<text x="132.1" y="92.3">IO15</text>
<text x="132.1" y="94.8">IO16</text>
<text x="143" y="92.3">15GPIO</text>
<text x="337.4" y="92.3">BNO085</text>
<text x="53.8" y="97.4">IN3</text>
<text x="53.8" y="99.9">IN4</text>
<text x="73.2" y="97.4">OUT2</text>
<text x="96.5" y="96.1">M2</text>
<text x="96.5" y="98.7">Motor_DC</text>
<text x="112.3" y="99.9">SDO/SD0</text>
<text x="132.1" y="97.4">IO17</text>
<text x="132.1" y="99.9">IO18</text>
<text x="307.1" y="97.4">27GPIO</text>
<text x="320.5" y="97.4">~{RESET}</text>
<text x="331.1" y="98.3" transform="rotate(-90 331.1 98.3)">VDD</text>
<text x="336.1" y="100.3" transform="rotate(-90 336.1 100.3)">VDDIO</text>
<text x="337.5" y="97.4">XOUT32</text>
<text x="53.8" y="102.5">EnB</text>
<text x="73.2" y="102.5">OUT3</text>
<text x="73.2" y="105">OUT4</text>
<text x="112.3" y="102.5">SDI/SD1</text>
<text x="112.3" y="105">SHD/SD2</text>
<text x="112.3" y="107.5">SWP/SD3</text>
<text x="132.1" y="102.5">IO19</text>
<text x="132.1" y="105">IO21</text>
<text x="132.1" y="107.5">IO22</text>
<text x="143.5" y="107.5">SCL bus</text>
<text x="143.5" y="105">SDA bus</text>
<text x="320.5" y="102.5">INT</text>
<text x="320.5" y="107.5">~{BOOT_LOAD_PIN}</text>
<text x="59.3" y="113.8" transform="rotate(-90 59.3 113.8)">SENSE_A</text>
<text x="61.8" y="113.8" transform="rotate(-90 61.8 113.8)">SENSE_B</text>
<text x="66.9" y="113.8" transform="rotate(-90 66.9 113.8)">GND</text>
<text x="112.3" y="110.1">SCK/CLK</text>
<text x="112.3" y="112.6">SCS/CMD</text>
<text x="132.1" y="110.1">IO23</text>
<text x="132.1" y="112.6">IO25</text>
<text x="158.5" y="111.4">GND</text>
<text x="320.5" y="110.1">BL_IND</text>
<text x="339.2" y="110.1">XIN32</text>
<text x="132.1" y="115.2">IO26</text>
<text x="132.1" y="117.7">IO27</text>
<text x="143" y="117.7">27GPIO</text>
<text x="158.5" y="116.4">+5V</text>
<text x="289.1" y="115.2">SDA bus</text>
<text x="299.3" y="117.7">SCL bus</text>
<text x="320.5" y="115.2">COM0</text>
<text x="320.5" y="117.7">COM1</text>
<text x="341" y="117.7">PS0</text>
<text x="64" y="122.8">GND</text>
<text x="132.1" y="120.2">IO32</text>
<text x="132.1" y="122.8">IO33</text>
<text x="132.1" y="125.3">IO34</text>
<text x="154.7" y="125.3">+5V</text>
<text x="165.1" y="122.8">PWM</text>
<text x="165.1" y="125.3">+</text>
<text x="179.1" y="123.6">M1</text>
<text x="320.5" y="120.2">COM2</text>
<text x="320.5" y="122.8">COM3</text>
<text x="331.1" y="124" transform="rotate(-90 331.1 124)">GND</text>
<text x="336.1" y="124" transform="rotate(-90 336.1 124)">GNDIO</text>
<text x="341" y="120.2">PS1</text>
<text x="341.1" y="122.8">CAP</text>
<text x="125.3" y="131.6" transform="rotate(-90 125.3 131.6)">GND</text>
<text x="132.1" y="127.9">IO35</text>
<text x="179.1" y="126.2">Motor_Servo</text>
<text x="331.1" y="131.7">+3.3V</text>
<text x="160.5" y="132.9">GND</text>
<text x="328.2" y="132.9">GND</text>
<text x="122.4" y="140.6">GND</text>
<text x="334.9" y="143.9" transform="rotate(-90 334.9 143.9)">AVDD</text>
<text x="326.9" y="146.9">GPIO1</text>
<text x="337.4" y="149.6" transform="rotate(-90 337.4 149.6)">AVDDVCSEL</text>
<text x="326.9" y="152">SDA</text>
<text x="326.9" y="154.5">SCL</text>
<text x="342.9" y="150.7">SIDE</text>
<text x="342.9" y="153.3">VL53L4CD</text>
<text x="314.7" y="159.6">4GPIO</text>
<text x="326.9" y="159.6">XSHUT</text>
<text x="334.9" y="163.3" transform="rotate(-90 334.9 163.3)">GND</text>
<text x="337.4" y="163.3" transform="rotate(-90 337.4 163.3)">AVSSVCSEL</text>
<text x="332" y="172.3">GND</text>
<text x="333.6" y="176.1">+3.3V</text>
<text x="328.2" y="187.6">GPIO1</text>
<text x="338.7" y="190.2" transform="rotate(-90 338.7 190.2)">AVDDVCSEL</text>
<text x="344.2" y="191.4">FRONT</text>
<text x="328.2" y="192.6">SDA</text>
<text x="328.2" y="195.2">SCL</text>
<text x="344.2" y="193.9">VL53L4CD</text>
<text x="314.2" y="200.3">15GPIO</text>
<text x="328.2" y="200.3">XSHUT</text>
<text x="336.1" y="204" transform="rotate(-90 336.1 204)">GND</text>
<text x="338.7" y="204" transform="rotate(-90 338.7 204)">AVSSVCSEL</text>
<text x="333.2" y="213">GND</text>
</g>
<g font-size="1.8" fill="#a90000">
<text x="329.9" y="50.8" transform="rotate(-90 329.9 50.8)">11</text>
<text x="332.5" y="50.2" transform="rotate(-90 332.5 50.2)">1</text>
<text x="320.6" y="58.2">7</text>
<text x="124.2" y="65.5" transform="rotate(-90 124.2 65.5)">2</text>
<text x="320" y="65.8">10</text>
<text x="320.6" y="63.2">9</text>
<text x="109.8" y="68.3">3</text>
<text x="137.1" y="68.3">25</text>
<text x="137.1" y="70.9">35</text>
<text x="320.6" y="70.9">5</text>
<text x="109.8" y="73.4">4</text>
<text x="109.8" y="75.9">5</text>
<text x="137.1" y="73.4">24</text>
<text x="137.1" y="75.9">34</text>
<text x="65.8" y="83.3" transform="rotate(-90 65.8 83.3)">9</text>
<text x="68.3" y="83.3" transform="rotate(-90 68.3 83.3)">4</text>
<text x="137.1" y="78.5">26</text>
<text x="137.1" y="81">29</text>
<text x="137.1" y="83.6">14</text>
<text x="329.9" y="78.2" transform="rotate(-90 329.9 78.2)">3</text>
<text x="332.5" y="78.2" transform="rotate(-90 332.5 78.2)">2</text>
<text x="51.4" y="86.1">5</text>
<text x="51.4" y="88.6">7</text>
<text x="137.1" y="86.1">16</text>
<text x="137.1" y="88.6">13</text>
<text x="51.4" y="91.2">6</text>
<text x="79.3" y="93.7">2</text>
<text x="93.4" y="90.9" transform="rotate(-90 93.4 90.9)">1</text>
<text x="137.1" y="91.2">23</text>
<text x="137.1" y="93.7">27</text>
<text x="329.9" y="93.4" transform="rotate(-90 329.9 93.4)">3</text>
<text x="335" y="94" transform="rotate(-90 335 94)">28</text>
<text x="50.8" y="96.3">10</text>
<text x="50.8" y="98.8">12</text>
<text x="50.8" y="101.3">11</text>
<text x="78.7" y="101.3">13</text>
<text x="79.3" y="96.3">3</text>
<text x="93.4" y="101" transform="rotate(-90 93.4 101)">2</text>
<text x="109.2" y="98.8">21</text>
<text x="109.2" y="101.3">22</text>
<text x="137.1" y="96.3">28</text>
<text x="137.1" y="98.8">30</text>
<text x="137.1" y="101.3">31</text>
<text x="317.5" y="96.3">11</text>
<text x="317.5" y="101.3">14</text>
<text x="345.4" y="96.3">26</text>
<text x="78.7" y="103.9">14</text>
<text x="109.2" y="103.9">17</text>
<text x="109.2" y="106.4">18</text>
<text x="137.1" y="103.9">33</text>
<text x="137.1" y="106.4">36</text>
<text x="318.1" y="106.4">4</text>
<text x="109.2" y="109">20</text>
<text x="109.2" y="111.5">19</text>
<text x="137.1" y="109">37</text>
<text x="137.1" y="111.5">10</text>
<text x="317.5" y="109">10</text>
<text x="345.4" y="109">27</text>
<text x="58.2" y="116.3" transform="rotate(-90 58.2 116.3)">1</text>
<text x="60.7" y="116.9" transform="rotate(-90 60.7 116.9)">15</text>
<text x="65.8" y="116.3" transform="rotate(-90 65.8 116.3)">8</text>
<text x="137.1" y="114">11</text>
<text x="137.1" y="116.6">12</text>
<text x="137.7" y="119.1">8</text>
<text x="317.5" y="114">20</text>
<text x="317.5" y="116.6">19</text>
<text x="317.5" y="119.1">18</text>
<text x="346" y="116.6">6</text>
<text x="346" y="119.1">5</text>
<text x="137.7" y="121.7">9</text>
<text x="137.7" y="124.2">6</text>
<text x="163.1" y="121.7">1</text>
<text x="317.5" y="121.7">17</text>
<text x="346" y="121.7">9</text>
<text x="137.7" y="126.7">7</text>
<text x="163.1" y="126.7">3</text>
<text x="329.9" y="126.4" transform="rotate(-90 329.9 126.4)">2</text>
<text x="335" y="127" transform="rotate(-90 335 127)">25</text>
<text x="124.2" y="134.1" transform="rotate(-90 124.2 134.1)">1</text>
<text x="336.3" y="137.9" transform="rotate(-90 336.3 137.9)">1</text>
<text x="333.8" y="138.5" transform="rotate(-90 333.8 138.5)">11</text>
<text x="324.4" y="145.8">7</text>
<text x="323.8" y="153.4">10</text>
<text x="324.4" y="150.9">9</text>
<text x="324.4" y="158.5">5</text>
<text x="333.8" y="165.8" transform="rotate(-90 333.8 165.8)">3</text>
<text x="336.3" y="165.8" transform="rotate(-90 336.3 165.8)">2</text>
<text x="335" y="179.1" transform="rotate(-90 335 179.1)">11</text>
<text x="337.6" y="178.5" transform="rotate(-90 337.6 178.5)">1</text>
<text x="325.7" y="186.4">7</text>
<text x="325.7" y="191.5">9</text>
<text x="325.1" y="194.1">10</text>
<text x="325.7" y="199.1">5</text>
<text x="335" y="206.4" transform="rotate(-90 335 206.4)">3</text>
<text x="337.6" y="206.4" transform="rotate(-90 337.6 206.4)">2</text>
</g>
<g font-size="1.4" fill="#a90000">
<text x="166.5" y="69.6">38</text>
<text x="166.5" y="67.1">40</text>
<text x="209.7" y="69.6">37</text>
<text x="209.7" y="67.1">39</text>
<text x="166.5" y="77.2">32</text>
<text x="166.5" y="74.7">34</text>
<text x="166.5" y="72.1">36</text>
<text x="209.7" y="77.2">31</text>
<text x="209.7" y="74.7">33</text>
<text x="209.7" y="72.1">35</text>
<text x="166.5" y="82.3">28</text>
<text x="166.5" y="79.8">30</text>
<text x="209.7" y="82.3">27</text>
<text x="209.7" y="79.8">29</text>
<text x="166.5" y="89.9">22</text>
<text x="166.5" y="87.4">24</text>
<text x="166.5" y="84.8">26</text>
<text x="209.7" y="89.9">21</text>
<text x="209.7" y="87.4">23</text>
<text x="209.7" y="84.8">25</text>
<text x="166.5" y="95">18</text>
<text x="166.5" y="92.5">20</text>
<text x="209.7" y="95">17</text>
<text x="209.7" y="92.5">19</text>
<text x="166.5" y="100.1">14</text>
<text x="166.5" y="97.5">16</text>
<text x="209.7" y="100.1">13</text>
<text x="209.7" y="97.5">15</text>
<text x="166.5" y="105.2">10</text>
<text x="166.5" y="102.6">12</text>
<text x="167" y="107.7">8</text>
<text x="209.7" y="102.6">11</text>
<text x="210.2" y="107.7">7</text>
<text x="210.2" y="105.2">9</text>
<text x="167" y="112.8">4</text>
<text x="167" y="110.2">6</text>
<text x="210.2" y="112.8">3</text>
<text x="210.2" y="110.2">5</text>
<text x="167" y="115.3">2</text>
<text x="210.2" y="115.3">1</text>
</g>
<g font-size="1.4" fill="#006464">
<text x="169.9" y="70.6">GPIO20</text>
<text x="169.9" y="68">GPIO21</text>
<text x="202.8" y="70.6">GPIO26</text>
<text x="202.9" y="68">GND[3]</text>
<text x="169.9" y="75.7">GND[7]</text>
<text x="169.9" y="73.1">GPIO16</text>
<text x="202.8" y="75.7">GPIO13</text>
<text x="202.8" y="73.1">GPIO19</text>
<text x="169.9" y="83.3">ID_SC</text>
<text x="169.9" y="80.7">GND[6]</text>
<text x="169.9" y="78.2">GPIO12</text>
<text x="203.7" y="80.7">GPIO5</text>
<text x="203.7" y="78.2">GPIO6</text>
<text x="204" y="83.3">ID_SD</text>
<text x="169.9" y="88.4">~{CE0}/GPIO8</text>
<text x="169.9" y="85.8">~{CE1/}GPIO7</text>
<text x="197.9" y="88.4">GPIO11/SCLK</text>
<text x="202.9" y="85.8">GND[2]</text>
<text x="169.9" y="96">GEN5/GPIO24</text>
<text x="169.9" y="93.4">GND[5]</text>
<text x="169.9" y="90.9">GEN/6GPIO25</text>
<text x="198" y="93.4">GPIO10/MOSI</text>
<text x="199" y="90.9">GPIO9/MISO</text>
<text x="203.2" y="96">3V3[2]</text>
<text x="169.9" y="101.1">GND[4]</text>
<text x="169.9" y="98.5">GEN4/GPIO23</text>
<text x="197.7" y="101.1">GPIO27/GEN2</text>
<text x="197.7" y="98.5">GPIO22/GEN3</text>
<text x="169.9" y="106.1">RXD0/GPIO15</text>
<text x="169.9" y="103.6">GPIO18</text>
<text x="197.7" y="103.6">GPIO17/GEN0</text>
<text x="202.9" y="106.1">GND[1]</text>
<text x="169.9" y="113.8">5V[2]</text>
<text x="169.9" y="111.2">GND[8]</text>
<text x="169.9" y="108.7">TXD0/GPIO14</text>
<text x="196.8" y="108.7">GPIO4/GPCKL0</text>
<text x="199.8" y="113.8">GPIO2/SDA</text>
<text x="199.9" y="111.2">GPIO3/SCL</text>
<text x="169.9" y="116.3">5V[1]</text>
<text x="203.2" y="116.3">3V3[1]</text>
</g>
</svg>
